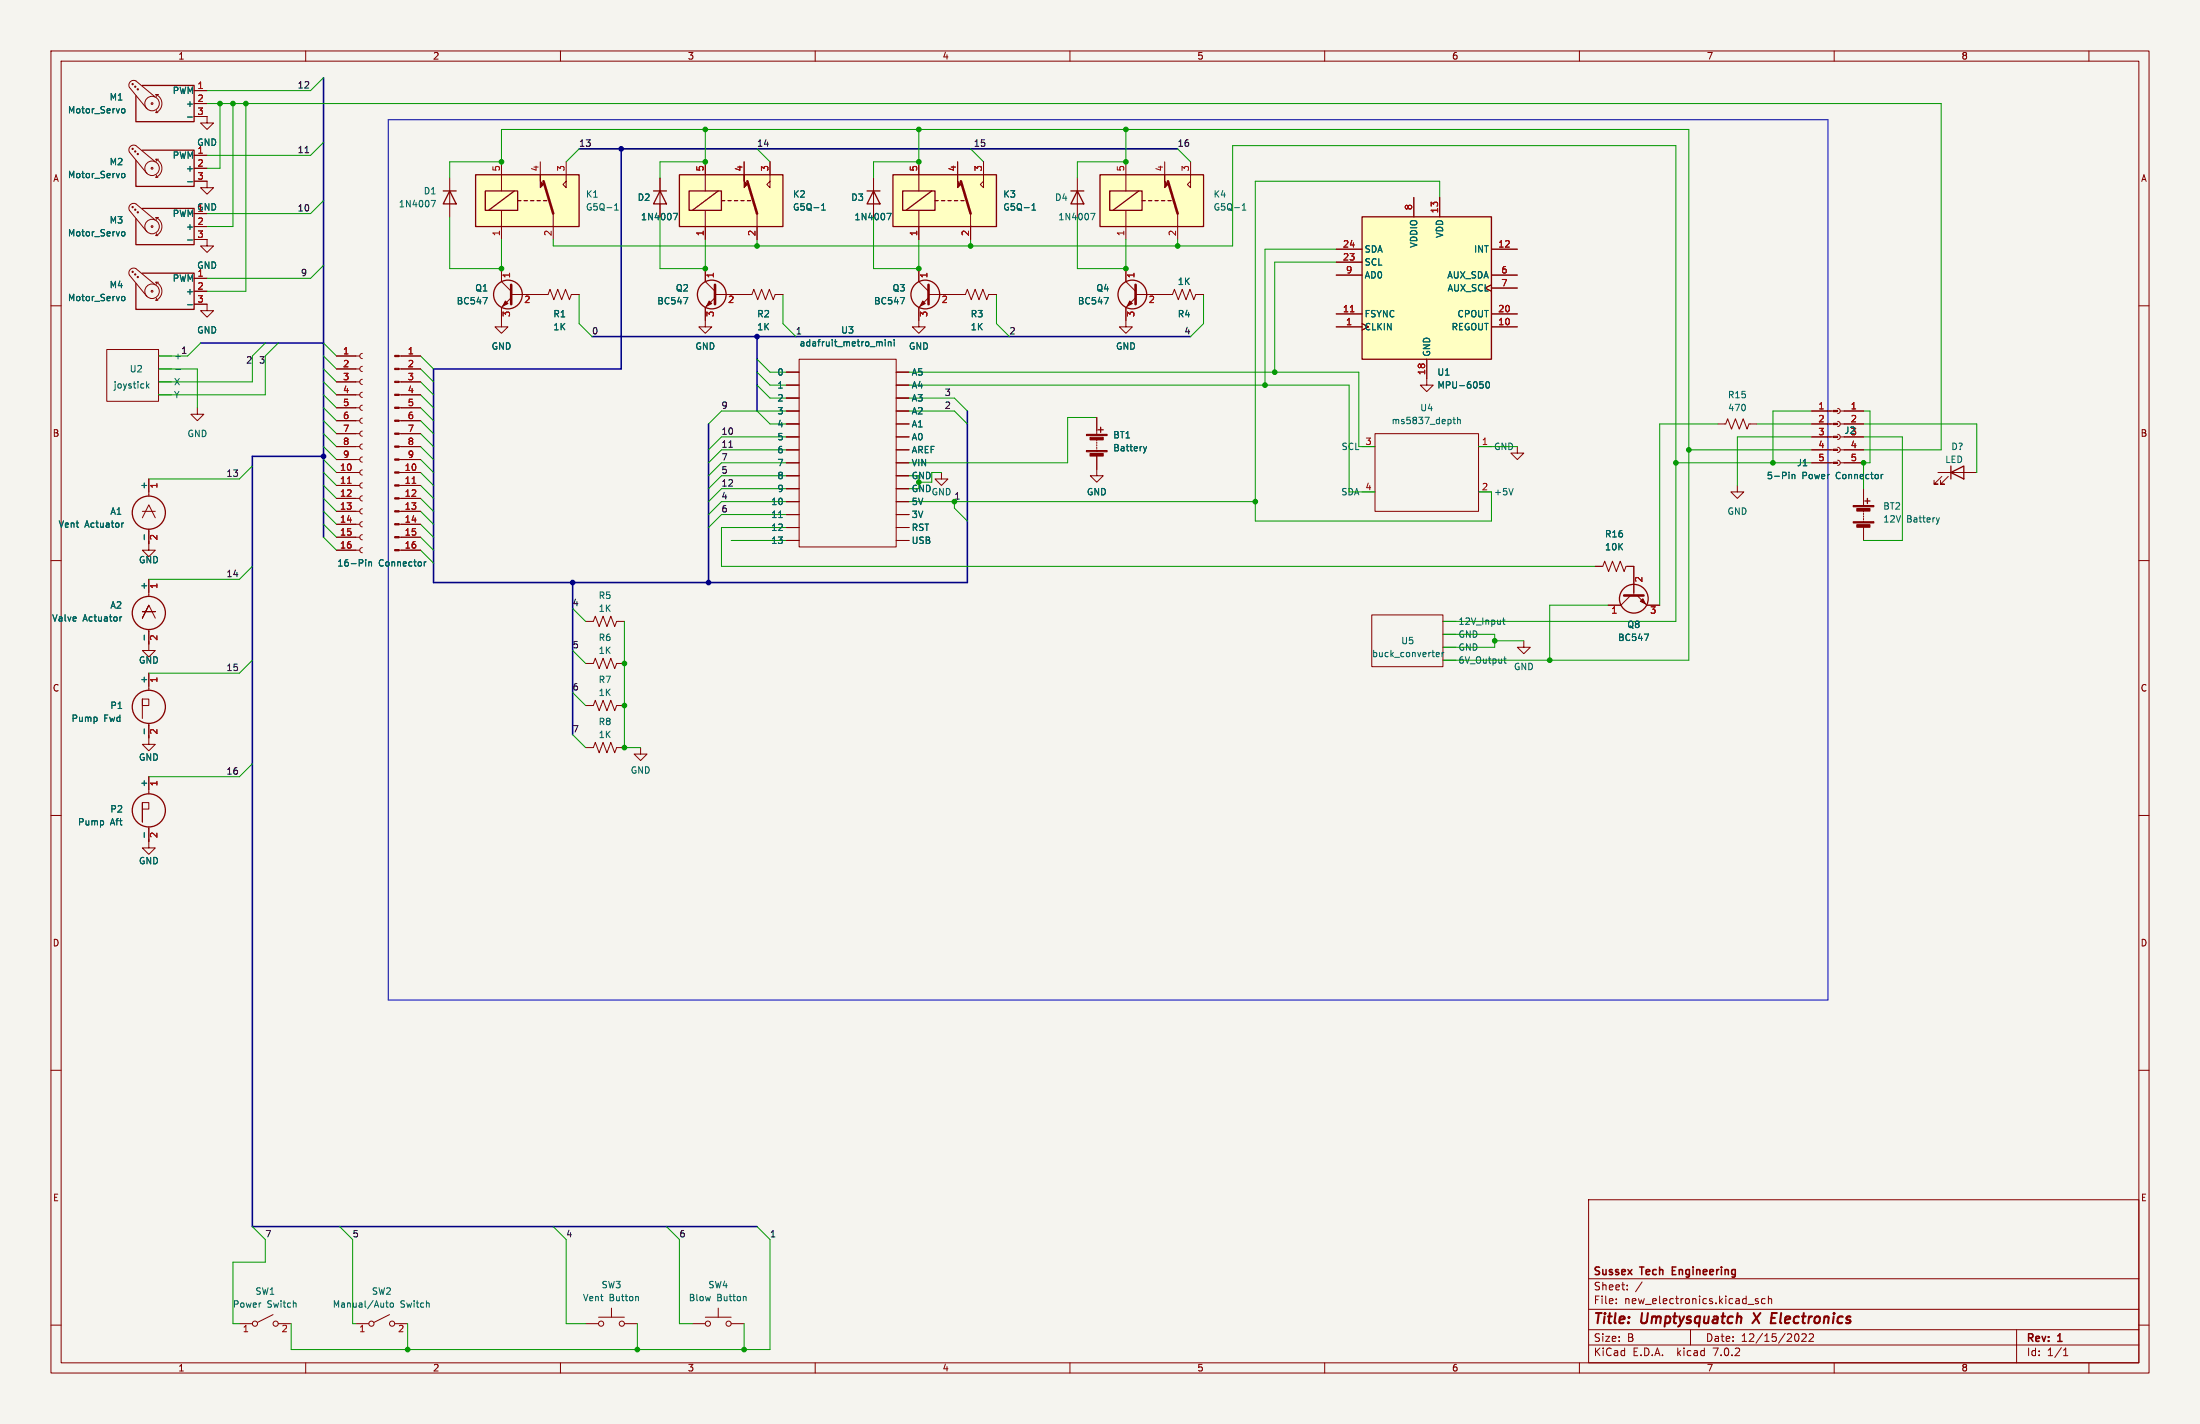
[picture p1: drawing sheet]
<svg xmlns="http://www.w3.org/2000/svg" width="432mm" height="279mm" viewBox="0 0 432 279" stroke-linecap="round" stroke-linejoin="round" font-family="sans-serif">
<path d="M0 0h431.8v279.4h-431.8z" fill="#f5f4ef" stroke="#f5f4ef" stroke-width=".2"/>
<g fill="none" stroke="#840000" stroke-width=".2">
<path d="M10 10h411.8v259.4h-411.8zM12 12h407.8v255.4h-407.8zM30.5 19.1l-3.8-3.2a.94 .94 0 0 0-1.1 .1 .94 .94 0 0 0-.2 1.1l3.4 4.2M30.6 18.5a1.93 1.93 0 0 1 1.2 1.8 1.93 1.93 0 0 1-1.2 1.8M30.6 18.5h.5M30.6 18.5l.1 .4M38.1 17.8h2.5M60 10v2M110 10v2M160 10v2M210 10v2M260 10v2"/>
<path d="M310 10v2M360 10v2M410 10v2M30.5 31.8l-3.8-3.2a.94 .94 0 0 0-1.1 .1 .94 .94 0 0 0-.2 1.1l3.4 4.2M30.6 31.2a1.93 1.93 0 0 1 1.2 1.8 1.93 1.93 0 0 1-1.2 1.8M30.6 22.1h.4M30.6 34.8h.4M30.6 31.2h.5M30.6 31.2l.1 .4M30.7 21.7l-.1 .4M30.7 34.4l-.1 .4M38.1 35.6h2.5v1.2h1.3l-1.3 1.3-1.2-1.3h1.2"/>
<path d="M38.1 22.9h2.5v1.2h1.3l-1.3 1.3-1.2-1.3h1.2M38.1 20.3h2.5M38.1 30.5h2.5M38.1 33h2.5M88.3 34.9v7.6M98.4 31.8v5.7M106 31.8v2.5M111.1 31.8v5l-.6-.6 .6-.6M129.5 34.9v7.6M138.4 31.8v5.7M146 31.8v2.5M151.1 31.8v5l-.6-.6 .6-.6"/>
<path d="M171.4 34.9v7.6M180.3 31.8v5.7M188 31.8v2.5M193 31.8v5l-.6-.6 .6-.6M211.5 34.9v7.6M221 31.8v5.7M228.6 31.8v2.5M233.7 31.8v5l-.7-.6 .7-.6M277.5 38.7v3.8M282.6 38.7v3.8M10 60h2M30.5 55.9l-3.8-3.2a.94 .94 0 0 0-1.1 .2 .94 .94 0 0 0-.2 1.1l3.4 4.2"/>
<path d="M30.5 43.2l-3.8-3.2a.94 .94 0 0 0-1.1 .2 .94 .94 0 0 0-.2 1.1l3.4 4.2M30.6 55.4a1.93 1.93 0 0 1 1.2 1.8 1.93 1.93 0 0 1-1.2 1.7M30.6 42.7a1.93 1.93 0 0 1 1.2 1.8 1.93 1.93 0 0 1-1.2 1.7M30.6 58.9h.4M30.6 55.4h.5M30.6 55.4l.1 .4M30.6 46.2h.4M30.6 42.7h.5M30.6 42.7l.1 .4M30.7 58.5l-.1 .4M30.7 45.8l-.1 .4M38.1 59.7h2.5v1.3h1.3l-1.3 1.2-1.2-1.2h1.2"/>
<path d="M38.1 47h2.5v1.3h1.3l-1.3 1.2-1.2-1.2h1.2M38.1 54.6h2.5M38.1 57.2h2.5M38.1 41.9h2.5M38.1 44.5h2.5M98.4 52.7v2.5l1.9 2M98.4 41.3v5.7M100.3 58.4l-1.9 1.9v3.8h1.3l-1.3 1.3-1.2-1.3h1.2M100.3 57.8h7.3l.3-1 .8 2 .8-2 .7 2 .8-2 .8 2 .3-1h1.6M108.6 41.9v5.1M138.4 41.3v5.7M138.4 52.7v2.5l1.9 2"/>
<path d="M140.3 57.8h7.3l.4-1 .7 2 .8-2 .7 2 .8-2 .8 2 .3-1h1.6M140.3 58.4l-1.9 1.9v3.8h1.3l-1.3 1.3-1.2-1.3h1.2M148.6 41.9v5.1M180.3 52.7v2.5l1.9 2M180.3 41.3v5.7M182.2 57.8h7.3l.4-1 .7 2 .8-2 .8 2 .7-2 .8 2 .4-1h1.5M182.2 58.4l-1.9 1.9v3.8h1.3l-1.3 1.3-1.2-1.3h1.2M190.5 41.9v5.1M221 52.7v2.5l1.9 2M221 41.3v5.7M222.9 57.8h7.2l.4-1 .8 2 .7-2 .8 2 .8-2 .7 2 .4-1h1.5M222.9 58.4l-1.9 1.9v3.8h1.2l-1.2 1.3-1.3-1.3h1.3"/>
<path d="M231.1 41.9v5.1M262.3 48.9h5M262.3 51.4h5M262.3 54h5M292.7 55.9l-1.2 .6 1.2 .7M292.7 48.9h5.1M292.7 54h5.1M292.7 56.5h5.1M419.8 60h2M21 68.6h10.1v10.1h-10.1zM31.1 69.9h2.6M31.1 72.4h2.6"/>
<path d="M31.1 74.9h2.6M31.1 77.5h2.6M66 69.9h4.6M66 72.4h4.6M66 74.9h4.6M66 77.5h4.6M71.1 79.5l-.3 .1-.2 .4 .2 .4 .3 .1M71.1 77l-.3 .1-.2 .4 .2 .3 .3 .2M71.1 74.4l-.3 .2-.2 .3 .2 .4 .3 .1M71.1 71.9l-.3 .1-.2 .4 .2 .3 .3 .2M71.1 69.3l-.3 .2-.2 .3 .2 .4 .3 .2M78.3 69.9h4.2"/>
<path d="M78.3 72.4h4.2M78.3 74.9h4.2M78.3 77.5h4.2M154.3 73h2.5M154.3 75.6h2.5M154.3 78.1h2.5M156.8 70.5h19.1v36.8h-19.1zM175.9 73h2.5M175.9 75.6h2.5M175.9 78.1h2.5M262.3 64.1h5M262.3 61.6h5"/>
<path d="M280 70.5v5.1h1.3l-1.3 1.2-1.2-1.2h1.2M292.7 64.1h5.1M292.7 61.6h5.1M29.2 94v3.3M38.7 80v1.3h1.3l-1.3 1.3-1.2-1.3h1.2M66 87.6h4.6M66 97.8h4.6M66 95.3h4.6M66 92.7h4.6M66 90.2h4.6M66 85.1h4.6M66 82.6h4.6"/>
<path d="M66 80h4.6M71.1 99.8l-.3 .2-.2 .3 .2 .4 .3 .1M71.1 97.3l-.3 .1-.2 .4 .2 .3 .3 .2M71.1 94.7l-.3 .2-.2 .3 .2 .4 .3 .2M71.1 92.2l-.3 .1-.2 .4 .2 .4 .3 .1M71.1 89.7l-.3 .1-.2 .4 .2 .3 .3 .2M71.1 87.1l-.3 .2-.2 .3 .2 .4 .3 .1M71.1 84.6l-.3 .1-.2 .4 .2 .3 .3 .2M71.1 82l-.3 .2-.2 .3 .2 .4 .3 .2M78.3 87.6h4.2M78.3 97.8h4.2M78.3 95.3h4.2"/>
<path d="M78.3 92.7h4.2M78.3 90.2h4.2M78.3 85.1h4.2M78.3 82.6h4.2M78.3 80h4.2M154.3 95.9h2.5M154.3 98.4h2.5M154.3 93.3h2.5M154.3 90.8h2.5M154.3 88.3h2.5M154.3 85.7h2.5M154.3 83.2h2.5"/>
<path d="M154.3 80.6h2.5M175.9 95.9h2.5M175.9 98.4h2.5M175.9 93.3h2.5M175.9 90.8h2.5M175.9 88.3h2.5M175.9 85.7h2.5M175.9 83.2h2.5M175.9 80.6h2.5M184.8 92.7v1.3h1.3l-1.3 1.3-1.3-1.3h1.3M215.3 89.5v3.8h1.2l-1.2 1.3-1.3-1.3h1.3M215.3 81.9v3.3"/>
<path d="M215.3 86.2v.3M215.3 86.7v.3M215.3 87.2v.3M215.3 87.8v.2M215.3 88.3v.2M267.3 87.6h2.6M267.3 96.5h2.6M269.9 85.1h20.3v15.2h-20.3zM290.2 87.6h2.5M290.2 96.5h2.5M297.8 87.6v1.3h1.3l-1.3 1.3-1.3-1.3h1.3M337.2 83.2h1.5l.4-1 .8 2 .7-2 .8 2 .7-2 .8 2 .4-1h1.5"/>
<path d="M341 95.3v1.2h1.3l-1.3 1.3-1.3-1.3h1.3M355.6 90.8h4.2M355.6 88.3h4.2M355.6 85.7h4.2M355.6 83.2h4.2M355.6 80.6h4.2M360.7 90.3l.3 .2 .2 .3-.1 .3-.4 .2M360.7 87.8l.3 .1 .2 .3-.1 .4-.4 .2M360.7 85.2l.3 .2 .2 .3-.1 .4-.4 .1M360.7 82.7l.3 .1 .2 .4-.1 .3-.4 .2M360.7 80.1l.3 .2 .2 .3-.1 .4-.4 .2M361.2 90.8h4.6"/>
<path d="M361.2 88.3h4.6M361.2 85.7h4.6M361.2 83.2h4.6M361.2 80.6h4.6M365.8 95.9v3.3M380.4 92.7h7.6M381.1 93.5l-1.5 1.5h.8h-.8v-.8M382.4 93.5l-1.5 1.5h.7h-.7v-.8M10 110h2M27.9 101.6l1.3-2.5 1.3 2.5M27.9 100.3h2.6M29.2 118.7l-1.3 2.6 1.3-2.6 1.3 2.6"/>
<path d="M29.2 103.8v4.2h1.3l-1.3 1.2-1.3-1.2h1.3M29.2 113.7v3.3M66 100.3h4.6M66 108h4.6M66 105.4h4.6M66 102.9h4.6M71.1 107.4l-.3 .2-.2 .3 .2 .4 .3 .2M71.1 104.9l-.3 .1-.2 .4 .2 .4 .3 .1M71.1 102.4l-.3 .1-.2 .4 .2 .3 .3 .2M78.3 100.3h4.2M78.3 108h4.2M78.3 105.4h4.2"/>
<path d="M78.3 102.9h4.2M154.3 101h2.5M154.3 103.5h2.5M154.3 106h2.5M175.9 101h2.5M175.9 103.5h2.5M175.9 106h2.5M313.1 111.1h1.5l.4-1 .7 2 .8-2 .7 2 .8-2 .8 2 .4-1h1.5v5.7M320 116.8l-1.9 1.9h-2.5M321.3 116.8l1.9 1.9h2.6M365.8 100.2v.3M365.8 100.7v.3"/>
<path d="M365.8 101.2v.3M365.8 101.7v.3M365.8 102.2v.3M365.8 103.5v2.5M419.8 110h2M27.9 137.2h1.3v1.2h-1.3zM27.9 137.2v3.8M29.2 123.5v4.1h1.3l-1.3 1.3-1.3-1.3h1.3M29.2 132.1v3.3M30.5 120h-2.6h2.6M114.9 130.2h1.6l.3-1 .8 2 .8-2 .7 2 .8-2 .7 2 .4-1h1.6M114.9 138.4h1.6l.3-1 .8 2 .8-2 .7 2 .8-2 .7 2 .4-1h1.6"/>
<path d="M114.9 121.9h1.6l.3-1 .8 2 .8-2 .7 2 .8-2 .7 2 .4-1h1.6M269.2 120.7h14v10.1h-14zM283.2 121.9h2.5M283.2 129.5h2.5M283.2 127h2.5M283.2 124.5h2.5M299.1 125.7v1.3h-1.3l1.3 1.3 1.3-1.3h-1.3M10 160h2M27.9 157.5v3.8v-3.8h1.3v1.3h-1.3M29.2 141.9v4.2h1.3l-1.3 1.2-1.3-1.2h1.3M29.2 152.4v3.4M114.9 146.7h1.6l.3-1 .8 2 .8-2 .7 2 .8-2 .7 2 .4-1h1.6"/>
<path d="M125.7 146.7v1.3h1.3l-1.3 1.2-1.2-1.2h1.2M419.8 160h2M29.2 162.3v4.1h1.3l-1.3 1.2-1.3-1.2h1.3M10 210h2M419.8 210h2M311.8 235.4h108v32h-108zM10 260h2M47 259.7h2.5M53.6 257.9l-3.1 1.6M54.6 259.7h2.5M69.8 259.7h2.6M76.5 257.9l-3.1 1.6"/>
<path d="M77.5 259.7h2.5M114.9 259.7h2.6M117.5 258.4h5.1M120 256.7v1.7M122.6 259.7h2.5M135.9 259.7h2.5M138.4 258.4h5.1M141 256.7v1.7M143.5 259.7h2.5M311.8 256.9h108M311.8 250.9h108M317.2 255.7v.1"/>
<path d="M317.2 254.9v.1M319.4 253v.1M319.4 252.2v.1M322.3 251.5l-1.3 2M345.1 254.9l-.4-.1-.2 .2 .1 .2 .5 .2v.3h-.6M346.4 254.9l-.4-.1-.3 .3 .2 .6h.5M347.1 254.9l.2-.1 .4 .1v.9M347.1 254.3v1.5M419.8 260h2M60 267.4v2M110 267.4v2M160 267.4v2"/>
<path d="M210 267.4v2M260 267.4v2M310 267.4v2M311.8 263.9h108M311.8 260.9h108M331.8 260.9v3M352.7 261.7a.94 .94 0 0 1 0 1.5M353.7 261.8l.5-.1 .3 .4-.9 1.1h.9M355.1 261.8l.6-.1 .2 .1v.3l-.9 1.1h.9M360 267.4v2M395.8 260.9v6.5M405 266h.9"/>
<path d="M405 264.9l.4-.4v1.5M410 267.4v2"/>
<circle cx="26" cy="16.5" r=".13"/>
<circle cx="26.5" cy="17" r=".13"/>
<circle cx="27.1" cy="17.5" r=".13"/>
<circle cx="26" cy="29.2" r=".13"/>
<circle cx="26.5" cy="29.7" r=".13"/>
<circle cx="27.1" cy="30.2" r=".13"/>
<circle cx="29.8" cy="33" r=".18"/>
<circle cx="29.8" cy="33" r="1.42"/>
<circle cx="29.8" cy="20.3" r="1.42"/>
<circle cx="29.8" cy="20.3" r=".18"/>
<circle cx="26" cy="40.6" r=".13"/>
<circle cx="26" cy="53.3" r=".13"/>
<circle cx="26.5" cy="53.8" r=".13"/>
<circle cx="26.5" cy="41.1" r=".13"/>
<circle cx="27.1" cy="41.7" r=".13"/>
<circle cx="27.1" cy="54.4" r=".13"/>
<circle cx="29.8" cy="44.4" r=".18"/>
<circle cx="29.8" cy="57.1" r=".18"/>
<circle cx="29.8" cy="57.1" r="1.42"/>
<circle cx="29.8" cy="44.4" r="1.42"/>
<circle cx="50" cy="259.7" r=".51"/>
<circle cx="54.1" cy="259.7" r=".51"/>
<circle cx="72.9" cy="259.7" r=".51"/>
<circle cx="77" cy="259.7" r=".51"/>
<circle cx="118" cy="259.7" r=".51"/>
<circle cx="122" cy="259.7" r=".51"/>
<circle cx="138.9" cy="259.7" r=".51"/>
<circle cx="143" cy="259.7" r=".51"/>
</g>
<g fill="#840000" stroke="#840000" stroke-width=".2">
<path d="M363.7 102.4h4.1v.2h-4.1z"/>
<path d="M363.7 99.2h4.1v.2h-4.1z"/>
<path d="M364.4 102.9h2.6v.6h-2.6z"/>
<path d="M364.4 99.8h2.6v.5h-2.6z"/>
<path d="M99.2 59.1l.5 .5-1 .5z"/>
<path d="M221.7 59.1l.5 .5-1 .5z"/>
<path d="M181.1 59.1l.5 .5-1 .5z"/>
<path d="M228.6 34.3v1.3l.6 .6-.6 .6z"/>
<path d="M146 34.3v1.3l.7 .6-.7 .6z"/>
<path d="M322.5 117.5l.5 1-1.1-.5z"/>
<path d="M77.5 107.8h.8v.3h-.8z"/>
<path d="M77.5 105.3h.8v.2h-.8z"/>
<path d="M77.5 102.7h.8v.3h-.8z"/>
<path d="M77.5 100.2h.8v.3h-.8z"/>
<path d="M77.5 97.7h.8v.2h-.8z"/>
<path d="M77.5 95.1h.8v.3h-.8z"/>
<path d="M77.5 92.6h.8v.2h-.8z"/>
<path d="M77.5 90h.8v.3h-.8z"/>
<path d="M77.5 87.5h.8v.3h-.8z"/>
<path d="M77.5 85h.8v.2h-.8z"/>
<path d="M77.5 82.4h.8v.3h-.8z"/>
<path d="M77.5 79.9h.8v.2h-.8z"/>
<path d="M77.5 77.3h.8v.3h-.8z"/>
<path d="M77.5 74.8h.8v.3h-.8z"/>
<path d="M77.5 72.3h.8v.2h-.8z"/>
<path d="M77.5 69.7h.8v.3h-.8z"/>
<path d="M106 34.3v1.3l.7 .6-.7 .6z"/>
<path d="M188 34.3v1.3l.6 .6-.6 .6z"/>
<path d="M213.2 88.4h4.1v.2h-4.1z"/>
<path d="M213.2 85.2h4.1v.3h-4.1z"/>
<path d="M213.9 89h2.6v.5h-2.6z"/>
<path d="M213.9 85.8h2.6v.5h-2.6z"/>
<path d="M139.2 59.1l.5 .5-1 .5z"/>
<path d="M359.8 90.7h.9v.2h-.9z"/>
<path d="M359.8 88.1h.9v.3h-.9z"/>
<path d="M359.8 85.6h.9v.3h-.9z"/>
<path d="M359.8 83.1h.9v.2h-.9z"/>
<path d="M359.8 80.5h.9v.3h-.9z"/>
</g>
<g fill="none" stroke="#840000" stroke-width=".25">
<path d="M27.9 16.8h10.2v7.1h-11.4v-5.1M27.9 29.5h10.2v7.1h-11.4v-5.1M87 37.5h2.5M88.3 37.5l1.2 2.5h-2.5zM93.3 34.3h20.4v10.2h-20.4zM95.2 37.5h6.4v3.8h-6.4zM101 37.5l-5.1 3.8M101.6 39.4h.6M102.9 39.4h.6M104.1 39.4h.7M105.4 39.4h.6M106.7 39.4h.6"/>
<path d="M128.3 37.5h2.5M129.5 37.5l1.3 2.5h-2.5zM133.3 34.3h20.4v10.2h-20.4zM135.3 37.5h6.3v3.8h-6.3zM141 37.5l-5.1 3.8M141.6 39.4h.6M142.9 39.4h.6M144.1 39.4h.7M145.4 39.4h.6M146.7 39.4h.6M170.2 37.5h2.5M171.4 37.5l1.3 2.5h-2.5z"/>
<path d="M175.3 34.3h20.3v10.2h-20.3zM177.2 37.5h6.3v3.8h-6.3zM182.9 37.5l-5.1 3.8M183.5 39.4h.6M184.8 39.4h.6M186.1 39.4h.6M187.3 39.4h.7M188.6 39.4h.6M210.2 37.5h2.5M211.5 37.5l1.2 2.5h-2.5zM215.9 34.3h20.3v10.2h-20.3zM217.8 37.5h6.4v3.8h-6.4z"/>
<path d="M223.5 37.5l-5.1 3.8M224.2 39.4h.6M225.4 39.4h.7M226.7 39.4h.6M228 39.4h.6M229.2 39.4h.7M27.9 53.6h10.2v7.1h-11.4v-5.1M27.9 40.9h10.2v7.1h-11.4v-5.1M267.3 42.5h25.4v28h-25.4zM215.5 84.3h1M216 83.8v1M366 98.3h1"/>
<path d="M366.5 97.8v1M382.9 92.7l2.5-1.3v2.6zM382.9 91.4v2.6"/>
<circle cx="99.7" cy="57.8" r="2.82"/>
<circle cx="139.7" cy="57.8" r="2.82"/>
<circle cx="181.6" cy="57.8" r="2.82"/>
<circle cx="222.2" cy="57.8" r="2.82"/>
<circle cx="29.2" cy="100.6" r="3.3"/>
<circle cx="320.7" cy="117.5" r="2.82"/>
<circle cx="29.2" cy="120.3" r="3.3"/>
<circle cx="29.2" cy="138.7" r="3.3"/>
<circle cx="29.2" cy="159" r="3.3"/>
</g>
<g fill="none" stroke="#006464" stroke-width=".2">
<path d="M23.9 21.5l.4-.2 .2 .3-.1 .5h-.5M23.9 34.2l.4-.2 .2 .3-.1 .5h-.5M36.8 23h1M36.8 35.7h1M84.6 39.3h.9l-.6 1.3M23.9 45.6l.4-.1 .2 .2-.1 .5h-.5M23.9 58.3l.4-.1 .2 .2-.1 .5h-.5M36.8 59.8h1M36.8 47.1h1M94.8 58.4h.8l-.5 1.2M120.6 41.2h.8M120.6 40.3l.4-.3v1.2"/>
<path d="M132.2 41.9h.8l-.5 1.2M134.2 58.4h.8l-.5 1.2M161.3 41.2h.7M161.3 40.3l.3-.3v1.2M174.1 41.9h.8l-.5 1.2M176.7 58.4h.8l-.5 1.2M202.5 41.2h.8M202.5 40.3l.4-.3v1.2M214.1 41.9h.8l-.5 1.2M216.7 58.4h.9l-.6 1.2M243.8 41.2h.7M243.8 40.3l.4-.3v1.2"/>
<path d="M28.8 74.9v1.3M28.9 75.7l.4 .5M29.3 75.3l-.5 .5M34.5 72.5h.9M173 67.1l.1 .1v.7M173.7 66.6v.1M173.7 67.1v.8M174.4 67.1v.8M174.4 67.2l.4-.1 .1 .8M175.5 66.6v.1M175.5 67.1v.8M290.5 74.9h.6"/>
<path d="M291 75.4l.1 .2-.1 .5M291.7 75l.2-.1a.68 .68 0 0 1 .5 .6 .68 .68 0 0 1-.5 .7l-.3-.5zM224.4 87.6l.3 .9M224.7 88.5l-.1 .3M225 87.6l-.3 .9M285.2 82.3h.5M285.4 81.9v1.1l.3 .1M286.1 82.4h.5v.7M286.1 81.9v1.2M351.7 93.1v.8M351.7 93.2l.5-.1 .1 .8M369.2 93.1v.8"/>
<path d="M369.6 93.1l-.4 .2M23.9 102.6v.9M24.3 102.6l-.4 .3M28.3 104.9v1M71.8 109.8v.1M71.8 110.2v.9M72.4 110.2v.9M72.4 110.4l.5-.1v.8M83.3 110.2v.9M83.6 110.2l-.3 .3M152.8 101.6h.8M380.6 101.6l-.3 .8"/>
<path d="M23.5 121v.9M23.9 121l-.4 .3M28.3 124.6v1M282 128.8h.4M282 128.1l.3-.1 .2 .3-.6 .1M283 128v.9M283.4 128l-.4 .3M294.9 121.7h.5M295.1 121.2v1.1l.3 .2M295.1 129.3h.5M295.3 128.9v1l.3 .2M322.7 124.4h.9l-.6 1.3"/>
<path d="M28.3 143v1M28.3 163.3v1M58.1 255.7v.8M75.7 255.6h.5M75.9 255.2v1.1l.3 .2M76.7 255.7l.3-.1 .2 .3v.4l-.2 .2-.4-.2zM84.2 255.7v.8M124.9 254.4l.4 .2v.6M146.1 254.4l.3 .2v.6"/>
</g>
<path d="M106.7 35.6l1.9 6.3M146.7 35.6l1.9 6.3M188.6 35.6l1.9 6.3M229.2 35.6l1.9 6.3M100.3 55.9v3.8M140.3 55.9v3.8M182.2 55.9v3.8M222.9 55.9v3.8M318.8 116.8h3.8" fill="none" stroke="#840000" stroke-width=".51"/>
<g fill="#ffffc2" stroke="#ffffc2" stroke-width=".2">
<path d="M215.9 34.3h20.3v10.2h-20.3z"/>
<path d="M133.3 34.3h20.4v10.2h-20.4z"/>
<path d="M267.3 42.5h25.4v28h-25.4z"/>
<path d="M93.3 34.3h20.4v10.2h-20.4z"/>
<path d="M175.3 34.3h20.3v10.2h-20.3z"/>
</g>
<path d="M265 61.2h.8M68.2 94.8h.7M80.9 94.8h.7" fill="none" stroke="#a90000" stroke-width=".2"/>
<path d="M76.2 23.5h282.6v172.7h-282.6z" fill="none" stroke="#0000c2" stroke-width=".2"/>
<path d="M63.5 15.2v90.2M113.7 29.2h117.4M121.9 29.2v43.2h-36.8v41.9h104.8v-33.7M39.4 67.3h24.1M116.2 66h117.5M148.6 66v14.6M63.5 89.5h-14v151.2h99.1M139.1 83.2v31.1M112.4 114.3v29.8" fill="none" stroke="#000084" stroke-width=".3"/>
<g fill="none" stroke="#009600" stroke-width=".2">
<path d="M63.5 15.2l-2.5 2.6h-20.4M40.6 20.3h340.4v68h-15.2M43.2 20.3v12.7h-2.6M45.7 20.3v24.2h-5.1M48.3 20.3v36.9h-7.7M63.5 39.4l-2.5 2.5h-20.4M63.5 27.9l-2.5 2.6h-20.4M88.3 34.9v-3.1h10.1v-6.4h233.1v104.1h-48.3M113.7 29.2l-2.6 2.6M138.4 25.4v6.4h-8.9v3.1M148.6 29.2l2.5 2.6M180.3 25.4v6.4h-8.9v3.1"/>
<path d="M190.5 29.2l2.5 2.6M221 25.4v6.4h-9.5v3.1M231.1 29.2l2.6 2.6M282.6 38.7v-3.1h-36.2v66.6h46.3v-5.7h-2.5M63.5 52.1l-2.5 2.5h-20.4M88.3 42.5v10.2h10.1v-5.7M108.6 47v1.3h133.3v-19.7h87v93.3h-45.7M113.7 57.8v5.7l2.5 2.5M129.5 42.5v10.2h8.9v-5.7M148.6 47v1.3M153.7 57.8v5.7l2.5 2.5M171.4 42.5v10.2h8.9v-5.7"/>
<path d="M190.5 47v1.3M195.6 57.8v5.7l2.5 2.5M211.5 42.5v10.2h9.5v-5.7M231.1 47v1.3M236.2 57.8v5.7l-2.5 2.5M262.3 48.9h-14v26.7M262.3 51.4h-12.1v21.6M31.1 72.4h7.6v7.6M39.4 67.3l-2.6 2.6h-5.7M52.1 67.3l-2.6 2.6v5h-18.4M54.6 67.3l-2.5 2.6v7.6h-21M63.5 69.9l2.5 2.5"/>
<path d="M63.5 77.5l2.5 2.5M63.5 74.9l2.5 2.6M63.5 67.3l2.5 2.6M63.5 72.4l2.5 2.5M82.5 77.5l2.6 2.5M82.5 72.4l2.6 2.5M82.5 69.9l2.6 2.5M82.5 74.9l2.6 2.6M148.6 75.6l2.5 2.5h5.7M148.6 70.5l2.5 2.5h5.7M148.6 73l2.5 2.6h5.7M175.9 78.1h11.4l2.6 2.5"/>
<path d="M175.9 73h90.8v14.6h3.2M175.9 75.6h88.9v20.9h5.1M49.5 91.4l-2.5 2.6h-17.8M63.5 95.3l2.5 2.5M63.5 80l2.5 2.6M63.5 92.7l2.5 2.6M63.5 82.6l2.5 2.5M63.5 87.6l2.5 2.6M63.5 85.1l2.5 2.5M63.5 90.2l2.5 2.5M63.5 97.8l2.5 2.5M82.5 95.3l2.6 2.5"/>
<path d="M82.5 80l2.6 2.6M82.5 87.6l2.6 2.6M82.5 85.1l2.6 2.5M82.5 82.6l2.6 2.5M82.5 90.2l2.6 2.5M82.5 92.7l2.6 2.6M82.5 97.8l2.6 2.5M148.6 80.6l2.5 2.6h5.7M156.8 80.6h-15.2l-2.5 2.6M156.8 85.7h-15.2l-2.5 2.6M156.8 88.3h-15.2l-2.5 2.5M156.8 90.8h-15.2l-2.5 2.5"/>
<path d="M156.8 98.4h-15.2l-2.5 2.6M156.8 93.3h-15.2l-2.5 2.6M156.8 95.9h-15.2l-2.5 2.5M175.9 80.6h11.4l2.6 2.6M175.9 98.4h70.5M175.9 93.3h4.4M180.3 94.6v1.3h-4.4M182.9 92.7h1.9M187.3 98.4v1.3l2.6 2.5M215.3 81.9h-5.8v8.9h-33.6M290.2 87.6h7.6M328.9 90.8h26.7"/>
<path d="M331.5 88.3h24.1M337.2 83.2h-11.4v35.5M344.8 83.2h10.8M355.6 80.6h-7.6v10.2M355.6 85.7h-14.6v9.6M365.8 80.6h1.2v10.2h-1.2v5.1M365.8 85.7h7.6v20.3h-7.6M365.8 83.2h22.2v9.5M49.5 111.1l-2.5 2.6h-17.8M63.5 105.4l2.5 2.6M63.5 100.3l2.5 2.6M63.5 102.9l2.5 2.5"/>
<path d="M82.5 100.3l2.6 2.6M82.5 108l2.6 2.5M82.5 102.9l2.6 2.5M82.5 105.4l2.6 2.6M112.4 119.4l2.5 2.5M143.5 106h13.3M156.8 103.5h-15.2v7.6h171.5M156.8 101h-15.2l-2.5 2.5M315.6 118.7h-11.4v10.8M49.5 129.5l-2.5 2.6h-17.8M112.4 135.9l2.5 2.5M112.4 127.6l2.5 2.6"/>
<path d="M122.6 121.9v24.8h3.1M283.2 124.5h10.2v2.5h-10.2M293.4 125.7h5.7M49.5 149.9l-2.5 2.5h-17.8M112.4 144.1l2.5 2.6M49.5 240.7l2.6 2.5v4.5h-6.4v12h1.3M66.7 240.7l2.5 2.5v16.5h.6M80 259.7v5.1M108.6 240.7l2.5 2.5v16.5h3.8M125.1 259.7v5.1M130.8 240.7l2.5 2.5v16.5h2.6M146 259.7v5.1"/>
<path d="M148.6 240.7l2.5 2.5v21.6h-94v-5.1"/>
</g>
<g fill="#009600" stroke="#009600" stroke-width=".2">
<circle cx="125.1" cy="264.8" r=".46"/>
<circle cx="80" cy="264.8" r=".46"/>
<circle cx="122.6" cy="146.7" r=".46"/>
<circle cx="146" cy="264.8" r=".46"/>
<circle cx="45.7" cy="20.3" r=".46"/>
<circle cx="48.3" cy="20.3" r=".46"/>
<circle cx="43.2" cy="20.3" r=".46"/>
<circle cx="98.4" cy="52.7" r=".46"/>
<circle cx="122.6" cy="130.2" r=".46"/>
<circle cx="122.6" cy="138.4" r=".46"/>
<circle cx="98.4" cy="31.8" r=".46"/>
<circle cx="148.6" cy="48.3" r=".46"/>
<circle cx="138.4" cy="52.7" r=".46"/>
<circle cx="365.8" cy="90.8" r=".46"/>
<circle cx="180.3" cy="25.4" r=".46"/>
<circle cx="180.3" cy="31.8" r=".46"/>
<circle cx="221" cy="25.4" r=".46"/>
<circle cx="221" cy="31.8" r=".46"/>
<circle cx="248.3" cy="75.6" r=".46"/>
<circle cx="250.2" cy="73" r=".46"/>
<circle cx="180.3" cy="94.6" r=".46"/>
<circle cx="187.3" cy="98.4" r=".46"/>
<circle cx="231.1" cy="48.3" r=".46"/>
<circle cx="221" cy="52.7" r=".46"/>
<circle cx="246.4" cy="98.4" r=".46"/>
<circle cx="328.9" cy="90.8" r=".46"/>
<circle cx="304.2" cy="129.5" r=".46"/>
<circle cx="293.4" cy="125.7" r=".46"/>
<circle cx="331.5" cy="88.3" r=".46"/>
<circle cx="348" cy="90.8" r=".46"/>
<circle cx="138.4" cy="25.4" r=".46"/>
<circle cx="138.4" cy="31.8" r=".46"/>
<circle cx="190.5" cy="48.3" r=".46"/>
<circle cx="180.3" cy="52.7" r=".46"/>
</g>
<g fill="#000084" stroke="#000084" stroke-width=".2">
<circle cx="112.4" cy="114.3" r=".46"/>
<circle cx="139.1" cy="114.3" r=".46"/>
<circle cx="121.9" cy="29.2" r=".46"/>
<circle cx="63.5" cy="89.5" r=".46"/>
<circle cx="148.6" cy="66" r=".46"/>
</g>
<g font-size="2.8" fill="#840000">
<text x="312.8" y="260.2">Title:</text>
<text x="322.2" y="260.2">Umptysquatch</text>
<text x="344.9" y="260.2">X Electronics</text>
</g>
<g font-size="2.1" fill="#840000">
<text x="312.8" y="250.5">Sussex</text>
<text x="322.1" y="250.5">Tech</text>
<text x="328.8" y="250.5">Engineering</text>
<text x="312.8" y="256">File:</text>
<text x="312.8" y="253.3">Sheet:</text>
<text x="318.8" y="256">new_electronics.kicad_sch</text>
<text x="312.8" y="263.4">Size:</text>
<text x="319.4" y="263.4">B</text>
<text x="334.8" y="263.4">Date:</text>
<text x="341.7" y="263.4">12/15/2022</text>
<text x="397.8" y="263.6">Rev:</text>
<text x="404" y="263.6">1</text>
<text x="312.8" y="266.2">KiCad</text>
<text x="320.5" y="266.2">E.D.A.</text>
<text x="329.2" y="266.2">kicad</text>
<text x="336.3" y="266.2">7.0.2</text>
<text x="397.8" y="266.2">Id:</text>
<text x="401.8" y="266.2">1/1</text>
</g>
<g font-size="1.8" fill="#840000">
<text x="35" y="11.8">1</text>
<text x="85" y="11.8">2</text>
<text x="135" y="11.8">3</text>
<text x="185" y="11.8">4</text>
<text x="235" y="11.8">5</text>
<text x="285" y="11.8">6</text>
<text x="335" y="11.8">7</text>
<text x="385" y="11.8">8</text>
<text x="10.4" y="35.8">A</text>
<text x="420.2" y="35.8">A</text>
<text x="10.3" y="85.8">B</text>
<text x="420.1" y="85.8">B</text>
<text x="10.3" y="135.8">C</text>
<text x="420.1" y="135.8">C</text>
<text x="10.3" y="185.8">D</text>
<text x="420.1" y="185.8">D</text>
<text x="10.4" y="235.8">E</text>
<text x="420.2" y="235.8">E</text>
<text x="35" y="269.2">1</text>
<text x="85" y="269.2">2</text>
<text x="135" y="269.2">3</text>
<text x="185" y="269.2">4</text>
<text x="235" y="269.2">5</text>
<text x="285" y="269.2">6</text>
<text x="335" y="269.2">7</text>
<text x="385" y="269.2">8</text>
</g>
<g font-size="1.8" fill="#a90000">
<text x="38.7" y="17.5">1</text>
<text x="38.7" y="20.1">2</text>
<text x="38.7" y="22.6">3</text>
<text x="38.7" y="30.2">1</text>
<text x="38.7" y="32.8">2</text>
<text x="38.7" y="35.3">3</text>
<text x="98.2" y="33.7" transform="rotate(-90 98.2 33.7)">5</text>
<text x="105.8" y="33.7" transform="rotate(-90 105.8 33.7)">4</text>
<text x="110.9" y="33.7" transform="rotate(-90 110.9 33.7)">3</text>
<text x="138.2" y="33.7" transform="rotate(-90 138.2 33.7)">5</text>
<text x="145.8" y="33.7" transform="rotate(-90 145.8 33.7)">4</text>
<text x="150.9" y="33.7" transform="rotate(-90 150.9 33.7)">3</text>
<text x="180.1" y="33.7" transform="rotate(-90 180.1 33.7)">5</text>
<text x="187.7" y="33.7" transform="rotate(-90 187.7 33.7)">4</text>
<text x="192.8" y="33.7" transform="rotate(-90 192.8 33.7)">3</text>
<text x="220.7" y="33.7" transform="rotate(-90 220.7 33.7)">5</text>
<text x="228.3" y="33.7" transform="rotate(-90 228.3 33.7)">4</text>
<text x="233.4" y="33.7" transform="rotate(-90 233.4 33.7)">3</text>
<text x="38.7" y="41.7">1</text>
<text x="277.2" y="41.3" transform="rotate(-90 277.2 41.3)">8</text>
<text x="282.3" y="41.9" transform="rotate(-90 282.3 41.9)">13</text>
<text x="38.7" y="44.2">2</text>
<text x="38.7" y="46.7">3</text>
<text x="98.2" y="46.4" transform="rotate(-90 98.2 46.4)">1</text>
<text x="108.3" y="46.4" transform="rotate(-90 108.3 46.4)">2</text>
<text x="138.2" y="46.4" transform="rotate(-90 138.2 46.4)">1</text>
<text x="148.3" y="46.4" transform="rotate(-90 148.3 46.4)">2</text>
<text x="180.1" y="46.4" transform="rotate(-90 180.1 46.4)">1</text>
<text x="190.2" y="46.4" transform="rotate(-90 190.2 46.4)">2</text>
<text x="220.7" y="46.4" transform="rotate(-90 220.7 46.4)">1</text>
<text x="230.9" y="46.4" transform="rotate(-90 230.9 46.4)">2</text>
<text x="263.5" y="51.2">23</text>
<text x="263.5" y="48.6">24</text>
<text x="264.1" y="53.7">9</text>
<text x="294" y="48.6">12</text>
<text x="294.6" y="53.7">6</text>
<text x="38.7" y="56.9">2</text>
<text x="38.7" y="59.4">3</text>
<text x="100.3" y="54.6" transform="rotate(-90 100.3 54.6)">1</text>
<text x="102.8" y="59.7">2</text>
<text x="140.3" y="54.6" transform="rotate(-90 140.3 54.6)">1</text>
<text x="142.8" y="59.7">2</text>
<text x="182.2" y="54.6" transform="rotate(-90 182.2 54.6)">1</text>
<text x="184.8" y="59.7">2</text>
<text x="222.9" y="54.6" transform="rotate(-90 222.9 54.6)">1</text>
<text x="225.4" y="59.7">2</text>
<text x="294.6" y="56.3">7</text>
<text x="100.3" y="62.3" transform="rotate(-90 100.3 62.3)">3</text>
<text x="140.3" y="62.3" transform="rotate(-90 140.3 62.3)">3</text>
<text x="182.2" y="62.3" transform="rotate(-90 182.2 62.3)">3</text>
<text x="222.9" y="62.3" transform="rotate(-90 222.9 62.3)">3</text>
<text x="263.5" y="61.3">11</text>
<text x="264.1" y="63.9">1</text>
<text x="294" y="63.9">10</text>
<text x="294" y="61.3">20</text>
<text x="67.3" y="69.6">1</text>
<text x="80" y="69.6">1</text>
<text x="67.3" y="72.1">2</text>
<text x="67.3" y="74.7">3</text>
<text x="67.3" y="77.2">4</text>
<text x="80" y="72.1">2</text>
<text x="80" y="74.7">3</text>
<text x="80" y="77.2">4</text>
<text x="279.8" y="73.7" transform="rotate(-90 279.8 73.7)">18</text>
<text x="67.3" y="79.8">5</text>
<text x="67.3" y="82.3">6</text>
<text x="80" y="79.8">5</text>
<text x="80" y="82.3">6</text>
<text x="356.8" y="80.4">1</text>
<text x="356.8" y="82.9">2</text>
<text x="363.2" y="80.4">1</text>
<text x="363.2" y="82.9">2</text>
<text x="67.3" y="84.8">7</text>
<text x="67.3" y="87.4">8</text>
<text x="67.3" y="89.9">9</text>
<text x="80" y="84.8">7</text>
<text x="80" y="87.4">8</text>
<text x="80" y="89.9">9</text>
<text x="267.9" y="87.4">3</text>
<text x="290.8" y="87.4">1</text>
<text x="356.8" y="85.5">3</text>
<text x="356.8" y="88">4</text>
<text x="363.2" y="88">4</text>
<text x="31.1" y="95.9" transform="rotate(-90 31.1 95.9)">1</text>
<text x="66.7" y="92.5">10</text>
<text x="66.7" y="95">11</text>
<text x="79.4" y="92.5">10</text>
<text x="79.4" y="95">11</text>
<text x="356.8" y="90.6">5</text>
<text x="363.2" y="90.6">5</text>
<text x="66.7" y="97.5">12</text>
<text x="66.7" y="100.1">13</text>
<text x="79.4" y="97.5">12</text>
<text x="79.4" y="100.1">13</text>
<text x="267.9" y="96.3">4</text>
<text x="290.8" y="96.3">2</text>
<text x="31.1" y="106.1" transform="rotate(-90 31.1 106.1)">2</text>
<text x="66.7" y="102.6">14</text>
<text x="66.7" y="105.2">15</text>
<text x="66.7" y="107.7">16</text>
<text x="79.4" y="102.6">14</text>
<text x="79.4" y="105.2">15</text>
<text x="79.4" y="107.7">16</text>
<text x="31.1" y="115.6" transform="rotate(-90 31.1 115.6)">1</text>
<text x="322.6" y="114.3" transform="rotate(-90 322.6 114.3)">2</text>
<text x="31.1" y="125.8" transform="rotate(-90 31.1 125.8)">2</text>
<text x="316.2" y="120.7">1</text>
<text x="323.8" y="120.7">3</text>
<text x="31.1" y="134" transform="rotate(-90 31.1 134)">1</text>
<text x="31.1" y="144.2" transform="rotate(-90 31.1 144.2)">2</text>
<text x="31.1" y="154.3" transform="rotate(-90 31.1 154.3)">1</text>
<text x="31.1" y="164.5" transform="rotate(-90 31.1 164.5)">2</text>
<text x="47.6" y="261.6">1</text>
<text x="55.2" y="261.6">2</text>
<text x="70.5" y="261.6">1</text>
<text x="78.1" y="261.6">2</text>
</g>
<g font-size="1.8" fill="#0f0f0f">
<text x="58.4" y="17.4">12</text>
<text x="113.7" y="28.9">13</text>
<text x="148.6" y="28.9">14</text>
<text x="191.1" y="28.9">15</text>
<text x="231.1" y="28.9">16</text>
<text x="58.4" y="30.1">11</text>
<text x="58.4" y="41.6">10</text>
<text x="59.1" y="54.3">9</text>
<text x="116.2" y="65.7">0</text>
<text x="156.2" y="65.7">1</text>
<text x="198.1" y="65.7">2</text>
<text x="232.3" y="65.7">4</text>
<text x="35.6" y="69.5">1</text>
<text x="48.2" y="71.4">2</text>
<text x="50.7" y="71.4">3</text>
<text x="185.4" y="77.8">3</text>
<text x="141.6" y="80.3">9</text>
<text x="185.4" y="80.3">2</text>
<text x="141.6" y="85.4">10</text>
<text x="141.6" y="87.9">11</text>
<text x="44.4" y="93.6">13</text>
<text x="141.6" y="95.5">12</text>
<text x="141.6" y="90.5">7</text>
<text x="141.6" y="93">5</text>
<text x="141.6" y="100.6">6</text>
<text x="141.6" y="98.1">4</text>
<text x="187.3" y="98.1">1</text>
<text x="44.4" y="113.3">14</text>
<text x="112.4" y="119">4</text>
<text x="44.4" y="131.7">15</text>
<text x="112.4" y="127.3">5</text>
<text x="112.4" y="135.5">6</text>
<text x="112.4" y="143.8">7</text>
<text x="44.4" y="152.1">16</text>
<text x="52.1" y="242.9">7</text>
<text x="69.2" y="242.9">5</text>
<text x="111.1" y="242.9">4</text>
<text x="133.3" y="242.9">6</text>
<text x="151.1" y="242.9">1</text>
</g>
<g font-size="1.8" fill="#006464">
<text x="13.3" y="22.4">Motor_Servo</text>
<text x="21.5" y="19.9">M1</text>
<text x="33.8" y="18.6">PWM</text>
<text x="36.4" y="21.1">+</text>
<text x="38.6" y="28.8">GND</text>
<text x="13.3" y="35.1">Motor_Servo</text>
<text x="21.5" y="32.6">M2</text>
<text x="33.8" y="31.3">PWM</text>
<text x="36.4" y="33.8">+</text>
<text x="38.6" y="41.5">GND</text>
<text x="78.2" y="40.8">1N4007</text>
<text x="83.1" y="38.3">D1</text>
<text x="114.9" y="38.9">K1</text>
<text x="114.9" y="41.5">G5Q-1</text>
<text x="125.1" y="39.6">D2</text>
<text x="155.6" y="38.9">K2</text>
<text x="155.6" y="41.5">G5Q-1</text>
<text x="167" y="39.6">D3</text>
<text x="196.9" y="38.9">K3</text>
<text x="196.9" y="41.5">G5Q-1</text>
<text x="207" y="39.6">D4</text>
<text x="238.1" y="38.9">K4</text>
<text x="238.1" y="41.5">G5Q-1</text>
<text x="13.3" y="46.5">Motor_Servo</text>
<text x="21.5" y="44">M3</text>
<text x="33.8" y="42.7">PWM</text>
<text x="36.4" y="45.3">+</text>
<text x="125.7" y="43.4">1N4007</text>
<text x="167.6" y="43.4">1N4007</text>
<text x="207.7" y="43.4">1N4007</text>
<text x="283.4" y="46.8" transform="rotate(-90 283.4 46.8)">VDD</text>
<text x="38.6" y="52.9">GND</text>
<text x="267.8" y="52.3">SCL</text>
<text x="267.8" y="49.7">SDA</text>
<text x="278.3" y="48.7" transform="rotate(-90 278.3 48.7)">VDDIO</text>
<text x="289.2" y="49.7">INT</text>
<text x="13.3" y="59.2">Motor_Servo</text>
<text x="21.5" y="56.7">M4</text>
<text x="33.8" y="55.4">PWM</text>
<text x="36.4" y="58">+</text>
<text x="38.7" y="54.4">1</text>
<text x="89.6" y="59.9">BC547</text>
<text x="93.2" y="57.3">Q1</text>
<text x="129" y="59.9">BC547</text>
<text x="132.6" y="57.3">Q2</text>
<text x="171.5" y="59.9">BC547</text>
<text x="175.1" y="57.3">Q3</text>
<text x="211.5" y="59.9">BC547</text>
<text x="215.1" y="57.3">Q4</text>
<text x="231.1" y="56.1">1K</text>
<text x="267.8" y="54.8">AD0</text>
<text x="283.9" y="54.8">AUX_SDA</text>
<text x="284" y="57.3">AUX_SCL</text>
<text x="38.6" y="65.6">GND</text>
<text x="108.6" y="62.4">R1</text>
<text x="108.6" y="65">1K</text>
<text x="148.6" y="62.4">R2</text>
<text x="148.6" y="65">1K</text>
<text x="165" y="65.6">U3</text>
<text x="190.5" y="62.4">R3</text>
<text x="190.5" y="65">1K</text>
<text x="231.1" y="62.4">R4</text>
<text x="267.8" y="65">CLKIN</text>
<text x="267.8" y="62.4">FSYNC</text>
<text x="284.8" y="65">REGOUT</text>
<text x="285.9" y="62.4">CPOUT</text>
<text x="34.2" y="70.7">+</text>
<text x="96.4" y="68.8">GND</text>
<text x="136.4" y="68.8">GND</text>
<text x="156.9" y="68.1">adafruit_metro_mini</text>
<text x="178.3" y="68.8">GND</text>
<text x="219" y="68.8">GND</text>
<text x="280.9" y="70" transform="rotate(-90 280.9 70)">GND</text>
<text x="22.2" y="76.4">joystick</text>
<text x="25.4" y="73.2">U2</text>
<text x="34.2" y="75.8">X</text>
<text x="152.5" y="73.9">0</text>
<text x="152.5" y="76.4">1</text>
<text x="178.9" y="76.4">A4</text>
<text x="178.9" y="73.9">A5</text>
<text x="282.1" y="73.9">U1</text>
<text x="282.1" y="76.4">MPU-6050</text>
<text x="34.2" y="78.3">Y</text>
<text x="152.5" y="78.9">2</text>
<text x="152.5" y="81.5">3</text>
<text x="178.9" y="81.5">A2</text>
<text x="178.9" y="78.9">A3</text>
<text x="273.1" y="83.4">ms5837_depth</text>
<text x="278.7" y="80.8">U4</text>
<text x="339.1" y="78.3">R15</text>
<text x="339.1" y="80.8">470</text>
<text x="36.7" y="85.9">GND</text>
<text x="152.5" y="84">4</text>
<text x="152.5" y="86.6">5</text>
<text x="152.5" y="89.1">6</text>
<text x="178.9" y="89.1">AREF</text>
<text x="178.9" y="86.6">A0</text>
<text x="178.9" y="84">A1</text>
<text x="218.4" y="86.2">BT1</text>
<text x="218.4" y="88.7">Battery</text>
<text x="263.2" y="88.5">SCL</text>
<text x="293.2" y="88.5">GND</text>
<text x="362" y="85.3">J23</text>
<text x="382.9" y="88.5">D?</text>
<text x="152.5" y="91.6">7</text>
<text x="152.5" y="94.2">8</text>
<text x="178.9" y="94.2">GND</text>
<text x="178.9" y="91.6">VIN</text>
<text x="346.7" y="94.2">5-Pin</text>
<text x="352.7" y="91.6">J1</text>
<text x="353.6" y="94.2">Power</text>
<text x="360.3" y="94.2">Connector</text>
<text x="381.8" y="91">LED</text>
<text x="21.6" y="101.2">A1</text>
<text x="29" y="96.1" transform="rotate(-90 29 96.1)">+</text>
<text x="151.3" y="99.3">10</text>
<text x="151.3" y="101.8">11</text>
<text x="152.5" y="96.7">9</text>
<text x="178.9" y="101.8">3V</text>
<text x="178.9" y="99.3">5V</text>
<text x="178.9" y="96.7">GND</text>
<text x="182.8" y="97.3">GND</text>
<text x="213.3" y="97.3">GND</text>
<text x="263.1" y="97.3">SDA</text>
<text x="293.2" y="97.3">+5V</text>
<text x="339" y="101.2">GND</text>
<text x="369.6" y="100.1">BT2</text>
<text x="11.4" y="103.7">Vent</text>
<text x="16.6" y="103.7">Actuator</text>
<text x="151.3" y="104.3">12</text>
<text x="151.3" y="106.9">13</text>
<text x="178.9" y="106.9">USB</text>
<text x="178.9" y="104.3">RST</text>
<text x="315" y="105.6">R16</text>
<text x="369.6" y="102.7">12V</text>
<text x="374.2" y="102.7">Battery</text>
<text x="27.2" y="110.7">GND</text>
<text x="66.1" y="111.3">16-Pin</text>
<text x="74.3" y="111.3">Connector</text>
<text x="315" y="108.1">10K</text>
<text x="21.6" y="119.6">A2</text>
<text x="29" y="115.8" transform="rotate(-90 29 115.8)">+</text>
<text x="117.4" y="117.7">R5</text>
<text x="10.2" y="122.1">Valve</text>
<text x="16.2" y="122.1">Actuator</text>
<text x="117.4" y="125.9">R6</text>
<text x="117.4" y="120.2">1K</text>
<text x="286.3" y="122.7">12V_Input</text>
<text x="286.3" y="125.3">GND</text>
<text x="317.5" y="125.9">BC547</text>
<text x="319.3" y="123.4">Q8</text>
<text x="27.2" y="130.4">GND</text>
<text x="117.4" y="128.5">1K</text>
<text x="269.2" y="129.1">buck_converter</text>
<text x="275" y="126.6">U5</text>
<text x="286.3" y="130.4">6V_Output</text>
<text x="286.3" y="127.8">GND</text>
<text x="297.1" y="131.6">GND</text>
<text x="29" y="134.2" transform="rotate(-90 29 134.2)">+</text>
<text x="117.4" y="134.2">R7</text>
<text x="117.4" y="136.7">1K</text>
<text x="14" y="141.8">Pump</text>
<text x="20.3" y="141.8">Fwd</text>
<text x="21.6" y="139.3">P1</text>
<text x="117.4" y="142.4">R8</text>
<text x="27.2" y="149.4">GND</text>
<text x="117.4" y="145">1K</text>
<text x="29" y="154.5" transform="rotate(-90 29 154.5)">+</text>
<text x="123.7" y="152">GND</text>
<text x="21.6" y="159.6">P2</text>
<text x="15.2" y="162.1">Pump</text>
<text x="21.6" y="162.1">Aft</text>
<text x="27.2" y="169.7">GND</text>
<text x="45.7" y="256.7">Power</text>
<text x="50.1" y="254.2">SW1</text>
<text x="52.4" y="256.7">Switch</text>
<text x="65.3" y="256.7">Manual/Auto</text>
<text x="72.9" y="254.2">SW2</text>
<text x="78.5" y="256.7">Switch</text>
<text x="114.4" y="255.5">Vent</text>
<text x="118" y="252.9">SW3</text>
<text x="119.5" y="255.5">Button</text>
<text x="135.1" y="255.5">Blow</text>
<text x="139" y="252.9">SW4</text>
<text x="140.6" y="255.5">Button</text>
</g>
</svg>
